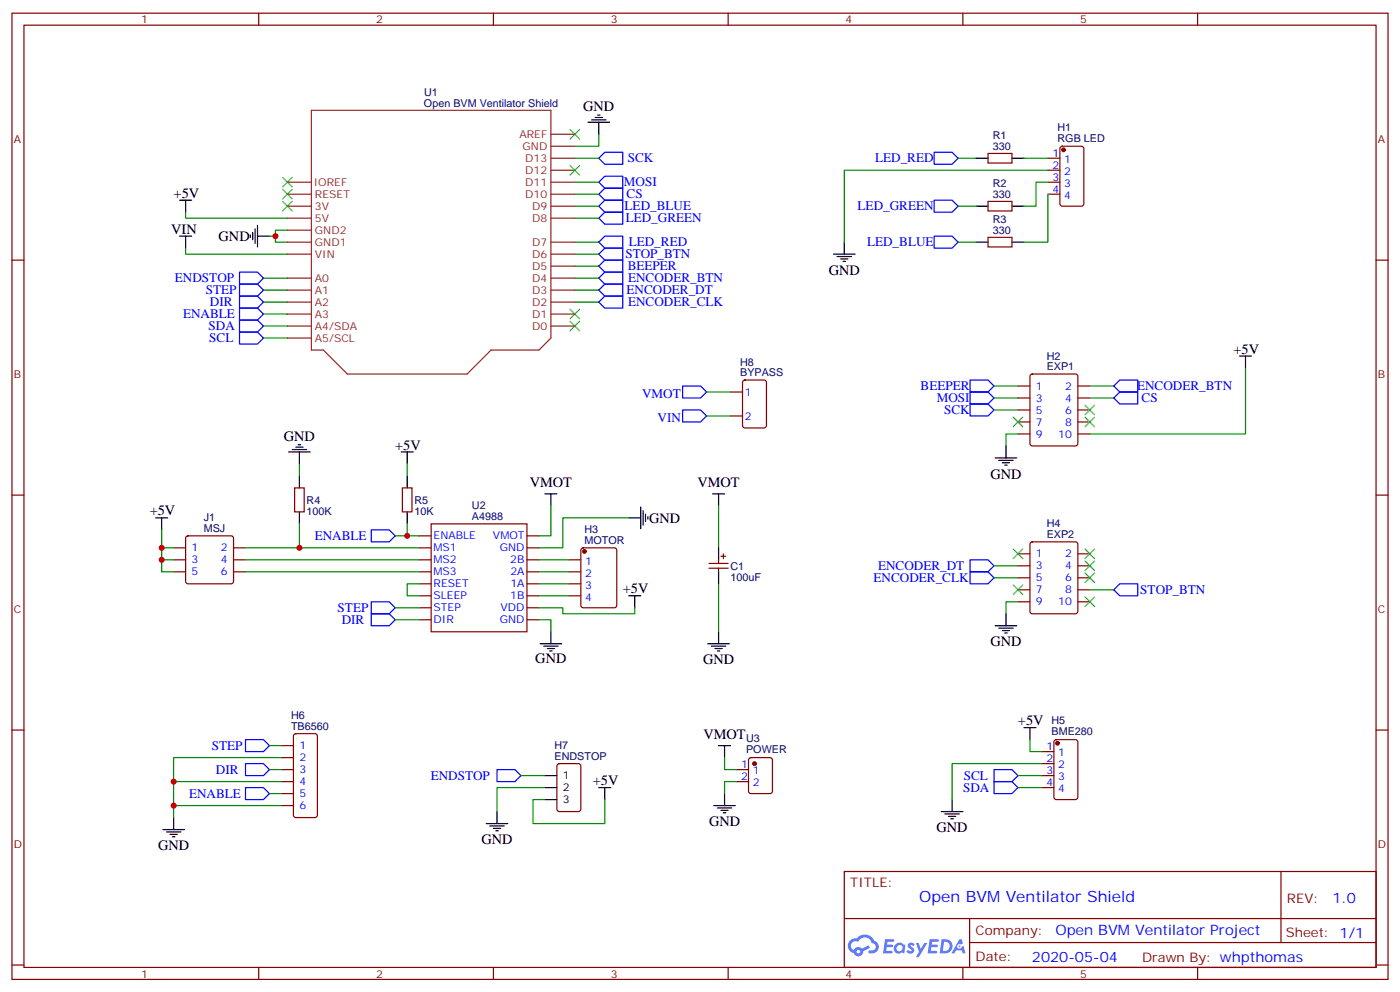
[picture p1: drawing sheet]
<svg xmlns="http://www.w3.org/2000/svg" width="412mm" height="292mm" viewBox="0 0 412 292" stroke-linecap="round" stroke-linejoin="round" font-family="sans-serif">
<g fill="none" stroke="#870000" stroke-width=".35">
<path d="M3.5 3.9h405.4v284.3h-405.4zM7.1 7.4h398.2v277.3h-398.2zM76.2 3.9v3.5M145.3 3.9v3.5M214.5 3.9v3.5M283.6 3.9v3.5M352.8 3.9v3.5M3.5 76.6h3.6M405.3 76.6h3.6M3.5 145.7h3.6M405.3 145.7h3.6M3.5 214.8h3.6"/>
<path d="M405.3 214.8h3.6M248.7 256.5h156.6v28.2h-156.6zM377.3 256.5v20.9M248.7 270.3h156.5M285.6 277.4h119.6M285.6 270.3v14.1M3.5 284h3.6M76.2 284.7v3.5M145.3 284.7v3.5M214.5 284.7v3.5M283.6 284.7v3.5M352.8 284.7v3.5"/>
<path d="M405.3 284h3.6"/>
</g>
<g fill="#5487ff">
<path d="M267.7 277.6a1.22 1.22 0 0 1 1.7 .3l-.4 .6a.47 .47 0 0 0-.3-.4 .47 .47 0 0 0-.5 .2l.1 .2a1.14 1.14 0 0 1 .8 1.8 1.14 1.14 0 0 1-1.9-.1l-.2-.1 .5-.6 .7 .4a.29 .29 0 0 0 .3-.2 .29 .29 0 0 0-.2-.3 1.04 1.04 0 0 1-.6-1.8z"/>
<path d="M260.7 276.4h2.4l.3 .2-.2 .5h-1.8l-.1 .9h1.5l.3 .4-.3 .3h-1.6l-.2 1.1 1.7 .1 .2 .3-.2 .3-2.6 .1z"/>
<path d="M273.8 276.4h2.4l.3 .2-.1 .5h-1.8l-.2 .9h1.6l.3 .4-.4 .3h-1.6l-.1 1.1 1.7 .1 .2 .3-.2 .3h-2.6z"/>
<path d="M282.6 276.4h.7l.3 1.3-.6 .3a.69 .69 0 0 0-1 .2 .69 .69 0 0 0 .4 1 .69 .69 0 0 0 .9-.6l.5-.3 .6 2.2h-.8l-.2-.8h-1.8l-.5 .8h-.8z"/>
<path d="M269.8 277.5h.8l.6 1.8 1.1-1.8h.9l-2.6 4.2h-.8l.9-1.6z"/>
<path d="M277.4 276.4l-.6 4.2h1.3a2.11 2.11 0 0 0 2.5-2.2 2.11 2.11 0 0 0-2.5-2zM278.1 277.1a1.39 1.39 0 0 1 1.7 1.5 1.39 1.39 0 0 1-1.8 1.2h-.3z"/>
<path d="M263.7 278a1.54 1.54 0 0 0-.1 2.2 1.54 1.54 0 0 0 2.2 .1l.6 .3 .3-2.3-.2-.3h-.4a1.49 1.49 0 0 0-2.4 0zM264 279a.94 .94 0 0 1 1.8 0 .94 .94 0 0 1-1.8 0z"/>
<path d="M250.4 276.8a2.18 2.18 0 0 0 1.1 3.7 1.44 1.44 0 0 0 1.6 .9 1.44 1.44 0 0 0 1.2-1.5l2-1-.5-.7-1.9 1a1.47 1.47 0 0 0-2.4 .4 1.39 1.39 0 0 1-.7-1.9 1.39 1.39 0 0 1 2-.5 2.12 2.12 0 0 1 2.2-1.3 2.12 2.12 0 0 1 1.9 1.7 1.14 1.14 0 0 1 1.1 1.4 1.14 1.14 0 0 1-1.7 .7 .43 .43 0 0 0-.5 .4 .43 .43 0 0 0 .4 .5 1.98 1.98 0 0 0 2.5-1.3 1.98 1.98 0 0 0-1.2-2.5 3.1 3.1 0 0 0-5.3-.7l-.9 .1zM252.3 280.1a.55 .55 0 0 1 1.1 0 .55 .55 0 0 1-1.1 0z"/>
<circle cx="282.6" cy="278.5" r=".26"/>
</g>
<g fill="none" stroke="#00f" stroke-width=".35">
<path d="M176.4 57.2l1.8-1.8h5.2v3.5h-5.2zM176.4 53.6l1.8-1.7h5.2v3.5h-5.2zM176.4 46.6l1.8-1.8h5.2v3.5h-5.2zM275.2 44.8h5.3l1.7 1.8-1.7 1.7h-5.3zM275.2 58.9h5.3l1.7 1.8-1.7 1.7h-5.3zM176.4 78.3l1.8-1.7h5.2v3.5h-5.2zM176.4 74.8l1.8-1.8h5.2v3.6h-5.2zM176.4 64.2l1.8-1.8h5.2v3.6h-5.2zM176.4 60.7l1.8-1.8h5.2v3.5h-5.2zM178.2 69.5h5.2v3.5h-5.2l-1.8-1.7zM275.2 69.5h5.3l1.7 1.8-1.7 1.7h-5.3zM70.6 80.1h5.2l1.8 1.7-1.8 1.8h-5.2z"/>
<path d="M70.6 83.6h5.2l1.8 1.8-1.8 1.7h-5.2zM70.6 87.1h5.2l1.8 1.8-1.8 1.8h-5.2zM70.6 90.7h5.2l1.8 1.7-1.8 1.8h-5.2zM70.6 94.2h5.2l1.8 1.8-1.8 1.7h-5.2zM70.6 97.7h5.2l1.8 1.8-1.8 1.7h-5.2zM176.4 88.9l1.8-1.8h5.2v3.6h-5.2zM176.4 85.4l1.8-1.8h5.2v3.5h-5.2zM176.4 81.8l1.8-1.7h5.2v3.5h-5.2zM201.1 113.6h5.3l1.7 1.8-1.7 1.7h-5.3zM285.8 111.8h5.2l1.8 1.8-1.8 1.8h-5.2zM285.8 115.4h5.2l1.8 1.7-1.8 1.8h-5.2zM285.8 118.9h5.2l1.8 1.7-1.8 1.8h-5.2z"/>
<path d="M328.1 117.1l1.7-1.7h5.3v3.5h-5.3zM329.8 111.8h5.3v3.6h-5.3l-1.7-1.8zM201.1 120.6h5.3l1.7 1.8-1.7 1.8h-5.3zM109.4 155.9h5.3l1.7 1.8-1.7 1.8h-5.3zM109.4 177.1h5.3l1.7 1.8-1.7 1.7h-5.3zM285.8 168.3h5.2l1.8 1.7-1.8 1.8h-5.2zM285.8 164.7h5.2l1.8 1.8-1.8 1.8h-5.2zM329.8 171.8h5.3v3.5h-5.3l-1.7-1.7zM109.4 180.6h5.3l1.7 1.8-1.7 1.7h-5.3zM72.3 217.7h5.3l1.8 1.7-1.8 1.8h-5.3zM72.3 224.7h5.3l1.8 1.8-1.8 1.7h-5.3zM72.3 231.8h5.3l1.8 1.7-1.8 1.8h-5.3z"/>
<path d="M146.4 226.5h5.3l1.8 1.7-1.8 1.8h-5.3zM292.8 226.5h5.3l1.8 1.7-1.8 1.8h-5.3zM292.8 230h5.3l1.8 1.8-1.8 1.7h-5.3z"/>
</g>
<g fill="none" stroke="#008700" stroke-width=".35">
<path d="M176.4 39.5v3.5h-7.1M169.3 46.6h7.1M169.3 57.2h7.1M169.3 53.6h7.1M282.2 46.6h5.3M301.6 46.6h7.1M308.7 50.1h-60v21.2M308.7 53.6h-3.5v7.1h-3.6M308.7 57.2v14.1h-7.1M54.7 73v1.8h30M54.7 62.4v1.8h30M81.1 69.5v1.8h3.6"/>
<path d="M84.7 67.7h-3.6v1.8h-1.7M169.3 60.7h7.1M169.3 64.2h7.1M169.3 71.3h7.1M169.3 74.8h7.1M169.3 78.3h7.1M282.2 60.7h5.3M282.2 71.3h5.3M77.6 81.8h7.1M77.6 85.4h7.1M77.6 88.9h7.1M77.6 92.4h7.1"/>
<path d="M77.6 96h7.1M77.6 99.5h7.1M169.3 81.8h7.1M169.3 85.4h7.1M169.3 88.9h7.1M208.1 115.4h7.1M292.8 113.6h7.1M292.8 117.1h7.1M321 113.6h7.1M321 117.1h7.1M366.9 108.3v19.4h-45.9M88.2 136.5v3.6"/>
<path d="M119.9 136.5v3.6M208.1 122.4h7.1M292.8 120.6h7.1M299.9 127.7h-3.6v3.5M47.6 155.9v5.3h3.6M88.2 154.2v7M116.4 157.7h7.1M119.9 154.2v3.5M162.3 148.9v8.8h-3.6M185.2 152.4h-19.4v8.8h-7.1M211.7 148.9v12.3M47.6 161.2v3.5h3.6"/>
<path d="M47.6 164.7v3.6h3.6M72.3 164.7h51.2M72.3 168.3h51.2M72.3 161.2h51.2M116.4 178.9h7.1M123.5 171.8h-3.6v3.5h3.6M158.7 178.9h7.1v1.7h21.2v-1.7M158.7 164.7h8.9M158.7 168.3h8.9M158.7 171.8h8.9M158.7 175.3h8.9M211.7 171.8v14.1"/>
<path d="M292.8 166.5h7.1M292.8 170h7.1M299.9 177.1h-3.6v3.5M321 173.6h7.1M116.4 182.4h7.1M158.7 182.4h3.6v3.5M79.4 219.4h3.5M303.4 217.7v3.5h3.5M79.4 226.5h3.5M79.4 233.5h3.5M82.9 237.1h-31.7v3.5M82.9 230h-31.7v7.1"/>
<path d="M82.9 223h-31.7v7M153.5 228.2h7M160.5 231.8h-14.1v7M160.5 235.3h-3.5v7.1h21.2v-7.1M213.4 223v3.5h3.6M217 230h-3.6v3.5M299.9 228.2h7M299.9 231.8h7M306.9 224.7h-26.4v10.6"/>
</g>
<g fill="none" stroke="#3c3" stroke-width=".35">
<path d="M167.9 38.1l2.8 2.8M170.7 38.1l-2.8 2.8M83.3 59.3l2.8 2.8M83.3 55.7l2.8 2.9M83.3 52.2l2.8 2.8M86.1 59.3l-2.8 2.8M86.1 55.7l-2.8 2.9M86.1 52.2l-2.8 2.8M167.9 48.7l2.8 2.8M170.7 48.7l-2.8 2.8M167.9 94.5l2.8 2.9M167.9 91l2.8 2.8"/>
<path d="M170.7 94.5l-2.8 2.9M170.7 91l-2.8 2.8M319.6 119.2l2.8 2.9M322.4 119.2l-2.8 2.9M298.4 122.8l2.9 2.8M301.3 122.8l-2.9 2.8M319.6 122.8l2.8 2.8M322.4 122.8l-2.8 2.8M298.4 161.6l2.9 2.8M298.4 172.2l2.9 2.8M301.3 161.6l-2.9 2.8M301.3 172.2l-2.9 2.8"/>
<path d="M319.6 161.6l2.8 2.8M319.6 165.1l2.8 2.8M319.6 168.6l2.8 2.8M319.6 175.7l2.8 2.8M322.4 161.6l-2.8 2.8M322.4 165.1l-2.8 2.8M322.4 168.6l-2.8 2.8M322.4 175.7l-2.8 2.8"/>
</g>
<g fill="none" stroke="#870000" stroke-width=".35">
<path d="M291 45.2h7.1v2.8h-7.1zM291 59.3h7.1v2.8h-7.1zM308.7 46.6h3.5M308.7 50.1h3.5M308.7 53.6h3.5M308.7 57.2h3.5M312.4 43.2l.5-.2h5.7l.6 .5 .1 16.5-.5 .6-5.9 .1-.6-.5-.1-16.5zM291 69.8h7.1v2.9h-7.1zM215.2 115.4h3.5M219 112l.4-.2h5.7l.6 .5 .1 12.9-.5 .7h-5.9l-.6-.4-.1-13zM299.9 117.1h3.5M299.9 113.6h3.5"/>
<path d="M303.6 110.3l.5-.2h12.7l.6 .4 .1 20-.5 .7h-12.9l-.7-.4v-20zM317.5 117.1h3.5M317.5 113.6h3.5M215.2 122.4h3.5M299.9 127.7h3.5M299.9 124.2h3.5M299.9 120.6h3.5M317.5 127.7h3.5M317.5 124.2h3.5M317.5 120.6h3.5M54.9 157.9l.5-.2h12.7l.5 .2 .2 .5v12.7l-.2 .5-.5 .2h-12.7l-.5-.2-.2-.5v-12.7zM86.8 143.6h2.8v7h-2.8z"/>
<path d="M118.5 143.6h2.9v7h-2.9zM123.5 157.7h3.5M127 154.2h28.2v31.7h-28.2zM155.2 157.7h3.5M303.6 159.7l.5-.2h12.7l.6 .4 .1 20-.5 .7h-12.9l-.7-.4v-20zM51.2 161.2h3.5M51.2 164.7h3.5M51.2 168.3h3.5M68.8 161.2h3.5M68.8 164.7h3.5M68.8 168.3h3.5M123.5 161.2h3.5"/>
<path d="M123.5 164.7h3.5M123.5 168.3h3.5M123.5 171.8h3.5M123.5 175.3h3.5M123.5 178.9h3.5M155.2 161.2h3.5M155.2 164.7h3.5M155.2 168.3h3.5M155.2 171.8h3.5M155.2 175.3h3.5M155.2 178.9h3.5M167.6 164.7h3.5"/>
<path d="M167.6 168.3h3.5M167.6 171.8h3.5M167.6 175.3h3.5M171.3 161.4l.5-.2h9.2l.6 .5 .1 16.5-.5 .6-9.4 .1-.6-.5-.1-16.5zM208.8 165.8h5.7M208.8 167.2h5.7M211.7 164.7v1.1M211.7 167.2v1.1M212.4 163.7h1.4M213.1 163v1.4M299.9 177.1h3.5M299.9 173.6h3.5"/>
<path d="M299.9 170h3.5M299.9 166.5h3.5M299.9 163h3.5M317.5 177.1h3.5M317.5 173.6h3.5M317.5 170h3.5M317.5 166.5h3.5M317.5 163h3.5M123.5 182.4h3.5M155.2 182.4h3.5M82.9 219.4h3.5M86.7 216.1l.4-.2h5.7l.6 .4 .1 23.6-.5 .6-5.9 .1-.6-.5-.1-23.5z"/>
<path d="M310.7 217.9l.4-.2h5.7l.6 .4 .1 16.5-.5 .6-5.9 .1-.6-.5-.1-16.4zM82.9 223h3.5M82.9 226.5h3.5M82.9 230h3.5M82.9 233.5h3.5M82.9 237.1h3.5M164.3 224.9l.4-.2h5.7l.6 .5 .1 12.9-.5 .7h-5.9l-.6-.4-.1-13zM217 226.5h3.5M217 230h3.5M220.7 223.2l.5-.2h5.6l.7 .4v9.4l-.4 .7h-5.9l-.7-.4v-9.4zM306.9 221.2h3.5M306.9 224.7h3.5"/>
<path d="M306.9 228.2h3.5M306.9 231.8h3.5"/>
</g>
<g fill="#870000" stroke="#870000" stroke-width=".35">
<circle cx="172.2" cy="162.3" r=".53"/>
<circle cx="313.3" cy="44.1" r=".53"/>
<circle cx="311.5" cy="218.7" r=".53"/>
<circle cx="222.2" cy="224.7" r=".53"/>
</g>
<g fill="none" stroke="#000" stroke-width=".35">
<path d="M173.2 36h6.4M174.3 35.3h4.2M175.3 34.6h2.1M176 33.9h.7M176.4 36v3.5M52.9 58.9h3.5M54.7 58.9v3.5M287.5 46.6h3.5M298.1 46.6h3.5M52.9 69.5h3.5M54.7 69.5v3.5M73.7 69.1v.7"/>
<path d="M74.4 68.4v2.2M75.1 67.4v4.2M75.8 69.5h3.6M75.8 66.3v6.4M245.5 74.8h6.4M246.6 75.5h4.2M247.6 76.2h2.2M248.4 76.9h.7M248.7 71.3v3.5M287.5 60.7h3.5M287.5 71.3h3.5M298.1 60.7h3.5"/>
<path d="M298.1 71.3h3.5M365.1 104.8h3.6M366.9 104.8v3.5M85 133h6.4M86.1 132.3h4.2M87.1 131.6h2.2M87.8 130.9h.7M88.2 133v3.5M118.2 133h3.5M119.9 133v3.5M293.2 134.8h6.3M294.2 135.5h4.2"/>
<path d="M295.3 136.2h2.1M296 136.9h.7M296.3 131.2v3.6M45.9 152.4h3.5M47.6 152.4v3.5M88.2 140.1v3.5M88.2 150.6v3.6M119.9 140.1v3.5M119.9 150.6v3.6M160.5 145.3h3.5M162.3 145.3v3.6M185.2 152.4h3.5"/>
<path d="M188.7 149.2v6.4M189.4 150.3v4.2M190.1 151.3v2.2M190.9 152v.8M209.9 145.3h3.5M211.7 145.3v3.6M185.2 175.3h3.5M187 175.3v3.6M211.7 161.2v3.5M211.7 168.3v3.5M159.1 189.4h6.4M160.2 190.1h4.2"/>
<path d="M161.2 190.9h2.1M161.9 191.6h.7M162.3 185.9v3.5M208.5 189.4h6.3M209.5 190.1h4.3M210.6 190.9h2.1M211.3 191.6h.7M211.7 185.9v3.5M293.2 184.1h6.3M294.2 184.9h4.2M295.3 185.6h2.1M296 186.3h.7"/>
<path d="M296.3 180.6v3.5M211.7 219.4h3.5M213.4 219.4v3.6M301.6 214.1h3.6M303.4 214.1v3.6M146.4 238.8v3.6M160.5 235.3h3.5M160.5 228.2h3.5M160.5 231.8h3.5M176.4 231.8h3.5M178.2 231.8v3.5M210.3 237.1h6.3"/>
<path d="M211.3 237.8h4.2M212.4 238.5h2.1M213.1 239.2h.7M213.4 233.5v3.6M277.3 238.8h6.3M278.3 239.5h4.3M280.5 235.3v3.5M48 244.1h6.3M49 244.8h4.3M50.1 245.5h2.1M50.8 246.2h.7M51.2 240.6v3.5"/>
<path d="M143.2 242.4h6.4M144.3 243.1h4.2M145.3 243.8h2.2M146 244.5h.8M279.4 240.2h2.1M280.1 240.9h.7"/>
</g>
<g fill="none" stroke="#8c2424" stroke-width=".35">
<path d="M91.7 32.5h70.6v67l-3.6 3.5h-14.1l-7 7.1h-35.3l-7.1-7.1h-3.5zM162.3 39.5h7M84.7 57.2h7M84.7 53.6h7M162.3 57.2h7M162.3 53.6h7M162.3 50.1h7M162.3 46.6h7M162.3 43h7M84.7 74.8h7M84.7 71.3h7M84.7 64.2h7"/>
<path d="M84.7 60.7h7M84.7 67.7h7M162.3 78.3h7M162.3 74.8h7M162.3 71.3h7M162.3 64.2h7M162.3 60.7h7M84.7 96h7M84.7 92.4h7M84.7 88.9h7M84.7 85.4h7M84.7 81.8h7"/>
<path d="M84.7 99.5h7M162.3 96h7M162.3 92.4h7M162.3 88.9h7M162.3 85.4h7M162.3 81.8h7"/>
</g>
<g fill="#c00">
<circle cx="51.2" cy="237.1" r=".88"/>
<circle cx="88.2" cy="161.2" r=".88"/>
<circle cx="119.9" cy="157.7" r=".88"/>
<circle cx="47.6" cy="161.2" r=".88"/>
<circle cx="47.6" cy="164.7" r=".88"/>
<circle cx="81.1" cy="69.5" r=".88"/>
<circle cx="51.2" cy="230" r=".88"/>
</g>
<text font-size="4.6" fill="#00f" x="270.8" y="265.5">Open BVM Ventilator Shield</text>
<g font-size="4.2">
<text x="171.8" y="32.8">GND</text>
<text x="51.2" y="58.2">+5V</text>
<text x="50.4" y="68.8">VIN</text>
<text x="64.4" y="71">GND</text>
<text x="244.1" y="80.9">GND</text>
<text x="363.4" y="104.1">+5V</text>
<text x="83.6" y="129.8">GND</text>
<text x="116.4" y="132.3">+5V</text>
<text x="156" y="143.3">VMOT</text>
<text x="205.4" y="143.3">VMOT</text>
<text x="291.8" y="140.8">GND</text>
<text x="44.1" y="151.7">+5V</text>
<text x="191.2" y="153.8">GND</text>
<text x="183.4" y="174.6">+5V</text>
<text x="291.8" y="190.2">GND</text>
<text x="157.7" y="195.1">GND</text>
<text x="207.1" y="195.5">GND</text>
<text x="299.9" y="213.4">+5V</text>
<text x="207.2" y="217.4">VMOT</text>
<text x="174.6" y="231.1">+5V</text>
<text x="208.9" y="243.2">GND</text>
<text x="275.9" y="244.9">GND</text>
<text x="46.6" y="250.2">GND</text>
<text x="141.8" y="248.4">GND</text>
</g>
<g font-size="4.2" fill="#00f">
<text x="392.5" y="265.7">1.0</text>
<text x="310.9" y="275.3">Open BVM Ventilator Project</text>
<text x="304" y="283.1">2020-05-04</text>
</g>
<g font-size="3.9" fill="#00f">
<text x="184.9" y="47.8">SCK</text>
<text x="257.8" y="47.8">LED_RED</text>
<text x="183.8" y="54.9">MOSI</text>
<text x="184.6" y="58.4">CS</text>
<text x="184" y="61.9">LED_BLUE</text>
<text x="184.3" y="65.4">LED_GREEN</text>
<text x="252.6" y="61.9">LED_GREEN</text>
<text x="184.2" y="76">STOP_BTN</text>
<text x="185.2" y="72.5">LED_RED</text>
<text x="255.4" y="72.5">LED_BLUE</text>
<text x="51.5" y="83.1">ENDSTOP</text>
<text x="184.9" y="79.6">BEEPER</text>
<text x="185" y="83.1">ENCODER_BTN</text>
<text x="60.7" y="86.6">STEP</text>
<text x="184.5" y="86.6">ENCODER_DT</text>
<text x="53.9" y="93.7">ENABLE</text>
<text x="61.9" y="90.1">DIR</text>
<text x="185" y="90.1">ENCODER_CLK</text>
<text x="61.4" y="97.2">SDA</text>
<text x="61.7" y="100.7">SCL</text>
<text x="189.1" y="117.1">VMOT</text>
<text x="271.2" y="114.8">BEEPER</text>
<text x="275.9" y="118.4">MOSI</text>
<text x="334.9" y="114.9">ENCODER_BTN</text>
<text x="336.3" y="118.4">CS</text>
<text x="193.7" y="124.2">VIN</text>
<text x="278.1" y="121.9">SCK</text>
<text x="92.7" y="159">ENABLE</text>
<text x="258.6" y="167.8">ENCODER_DT</text>
<text x="257.3" y="171.3">ENCODER_CLK</text>
<text x="335.9" y="174.8">STOP_BTN</text>
<text x="99.5" y="180.1">STEP</text>
<text x="100.7" y="183.7">DIR</text>
<text x="62.4" y="220.7">STEP</text>
<text x="63.6" y="227.8">DIR</text>
<text x="126.9" y="229.5">ENDSTOP</text>
<text x="283.7" y="233">SDA</text>
<text x="283.9" y="229.5">SCL</text>
<text x="55.7" y="234.8">ENABLE</text>
</g>
<g font-size="3.9" fill="#800">
<text x="250.5" y="261.1">TITLE:</text>
<text x="379.1" y="265.7">REV:</text>
<text x="287.4" y="275.3">Company:</text>
<text x="378.7" y="275.9">Sheet: 1/1</text>
<text x="287.4" y="282.9">Date:</text>
<text x="336.4" y="283">Drawn By: whpthomas</text>
</g>
<g font-size="3.2" fill="#800">
<text x="41.6" y="6.9">1</text>
<text x="110.8" y="6.9">2</text>
<text x="179.9" y="6.9">3</text>
<text x="249.1" y="6.9">4</text>
<text x="318.2" y="6.9">5</text>
<text x="4.1" y="42">A</text>
<text x="405.9" y="42">A</text>
<text x="4.1" y="111.1">B</text>
<text x="405.9" y="111.1">B</text>
<text x="4.1" y="180.3">C</text>
<text x="405.9" y="180.3">C</text>
<text x="4.1" y="249.4">D</text>
<text x="405.9" y="249.4">D</text>
<text x="41.6" y="287.7">1</text>
<text x="110.8" y="287.7">2</text>
<text x="179.9" y="287.7">3</text>
<text x="249.1" y="287.7">4</text>
<text x="318.2" y="287.7">5</text>
</g>
<g font-size="3.2" fill="#000080">
<text x="124.9" y="28.2">U1</text>
<text x="124.9" y="31.4">Open BVM Ventilator Shield</text>
<text x="292.5" y="40.9">R1</text>
<text x="311.5" y="41.8">RGB LED</text>
<text x="311.5" y="38.6">H1</text>
<text x="292.5" y="44.1">330</text>
<text x="292.5" y="58.2">330</text>
<text x="292.5" y="55">R2</text>
<text x="292.5" y="65.6">R3</text>
<text x="292.5" y="68.8">330</text>
<text x="218" y="107.6">H8</text>
<text x="308.3" y="105.8">H2</text>
<text x="218" y="110.8">BYPASS</text>
<text x="308.3" y="109">EXP1</text>
<text x="90.3" y="148.2">R4</text>
<text x="122.1" y="148.2">R5</text>
<text x="139" y="149.9">U2</text>
<text x="60" y="153.5">J1</text>
<text x="90.3" y="151.4">100K</text>
<text x="122.1" y="151.4">10K</text>
<text x="139" y="153.1">A4988</text>
<text x="308.3" y="155.2">H4</text>
<text x="60" y="156.6">MSJ</text>
<text x="172.2" y="160.2">MOTOR</text>
<text x="172.2" y="157">H3</text>
<text x="308.3" y="158.4">EXP2</text>
<text x="215.2" y="167.7">C1</text>
<text x="215.2" y="170.8">100uF</text>
<text x="85.7" y="211.7">H6</text>
<text x="85.7" y="214.8">TB6560</text>
<text x="309.8" y="213.2">H5</text>
<text x="163.4" y="220.5">H7</text>
<text x="219.8" y="221.7">POWER</text>
<text x="219.8" y="218.5">U3</text>
<text x="309.7" y="216.4">BME280</text>
<text x="163.4" y="223.7">ENDSTOP</text>
</g>
<g font-size="3.2" fill="#8d2323">
<text x="153" y="40.6">AREF</text>
<text x="153.9" y="44.1">GND</text>
<text x="154.7" y="47.6">D13</text>
<text x="154.7" y="51.2">D12</text>
<text x="92.4" y="54.7">IOREF</text>
<text x="92.8" y="58.2">RESET</text>
<text x="154.7" y="58.2">D10</text>
<text x="154.7" y="54.7">D11</text>
<text x="92.8" y="65.3">5V</text>
<text x="92.8" y="61.7">3V</text>
<text x="156.8" y="65.3">D8</text>
<text x="156.8" y="61.7">D9</text>
<text x="92.8" y="68.8">GND2</text>
<text x="92.8" y="75.8">VIN</text>
<text x="92.8" y="72.3">GND1</text>
<text x="156.8" y="75.8">D6</text>
<text x="156.8" y="72.3">D7</text>
<text x="92.8" y="82.9">A0</text>
<text x="156.8" y="82.9">D4</text>
<text x="156.8" y="79.4">D5</text>
<text x="92.8" y="90">A2</text>
<text x="92.8" y="86.4">A1</text>
<text x="156.8" y="90">D2</text>
<text x="156.8" y="86.4">D3</text>
<text x="92.8" y="93.5">A3</text>
<text x="156.8" y="93.5">D1</text>
<text x="92.8" y="100.5">A5/SCL</text>
<text x="92.8" y="97">A4/SDA</text>
<text x="156.8" y="97">D0</text>
</g>
<g font-size="3.2" fill="#00f">
<text x="310" y="46.2">1</text>
<text x="313.5" y="48">1</text>
<text x="310" y="49.7">2</text>
<text x="310" y="53.3">3</text>
<text x="313.5" y="51.5">2</text>
<text x="310" y="56.8">4</text>
<text x="313.5" y="55">3</text>
<text x="313.5" y="58.6">4</text>
<text x="219.4" y="116.4">1</text>
<text x="305.2" y="118.2">3</text>
<text x="305.2" y="114.7">1</text>
<text x="313.7" y="118.2">4</text>
<text x="313.7" y="114.7">2</text>
<text x="219.4" y="123.5">2</text>
<text x="305.2" y="125.2">7</text>
<text x="305.2" y="121.7">5</text>
<text x="313.7" y="125.2">8</text>
<text x="313.7" y="121.7">6</text>
<text x="305.2" y="128.8">9</text>
<text x="311.7" y="128.8">10</text>
<text x="127.7" y="158.8">ENABLE</text>
<text x="145.2" y="158.8">VMOT</text>
<text x="56.4" y="162.3">1</text>
<text x="56.4" y="165.8">3</text>
<text x="65" y="162.3">2</text>
<text x="65" y="165.8">4</text>
<text x="127.7" y="162.3">MS1</text>
<text x="127.7" y="165.8">MS2</text>
<text x="147.2" y="162.3">GND</text>
<text x="150.3" y="165.8">2B</text>
<text x="172.4" y="166.2">1</text>
<text x="305.2" y="167.6">3</text>
<text x="305.2" y="164">1</text>
<text x="313.7" y="167.6">4</text>
<text x="313.7" y="164">2</text>
<text x="56.4" y="169.3">5</text>
<text x="65" y="169.3">6</text>
<text x="127.7" y="169.3">MS3</text>
<text x="127.7" y="172.9">RESET</text>
<text x="150.3" y="172.9">1A</text>
<text x="150.3" y="169.3">2A</text>
<text x="172.4" y="169.7">2</text>
<text x="172.4" y="173.2">3</text>
<text x="305.2" y="171.1">5</text>
<text x="313.7" y="171.1">6</text>
<text x="127.7" y="176.4">SLEEP</text>
<text x="127.7" y="179.9">STEP</text>
<text x="147.5" y="179.9">VDD</text>
<text x="150.3" y="176.4">1B</text>
<text x="172.4" y="176.7">4</text>
<text x="305.2" y="178.2">9</text>
<text x="305.2" y="174.6">7</text>
<text x="311.7" y="178.2">10</text>
<text x="313.7" y="174.6">8</text>
<text x="127.7" y="183.4">DIR</text>
<text x="147.2" y="183.4">GND</text>
<text x="88.2" y="220.5">1</text>
<text x="308.3" y="220.8">1</text>
<text x="88.2" y="224">2</text>
<text x="88.2" y="227.5">3</text>
<text x="218.3" y="226.1">1</text>
<text x="221.8" y="227.9">1</text>
<text x="308.3" y="224.4">2</text>
<text x="308.3" y="227.9">3</text>
<text x="311.7" y="222.6">1</text>
<text x="311.7" y="226.1">2</text>
<text x="88.2" y="231.1">4</text>
<text x="218.3" y="229.7">2</text>
<text x="221.8" y="231.4">2</text>
<text x="308.3" y="231.4">4</text>
<text x="311.7" y="229.7">3</text>
<text x="311.7" y="233.2">4</text>
<text x="88.2" y="234.6">5</text>
<text x="88.2" y="238.1">6</text>
</g>
<g font-size="3.2">
<text x="165.8" y="229.3">1</text>
<text x="165.8" y="232.8">2</text>
<text x="165.8" y="236.4">3</text>
</g>
</svg>
